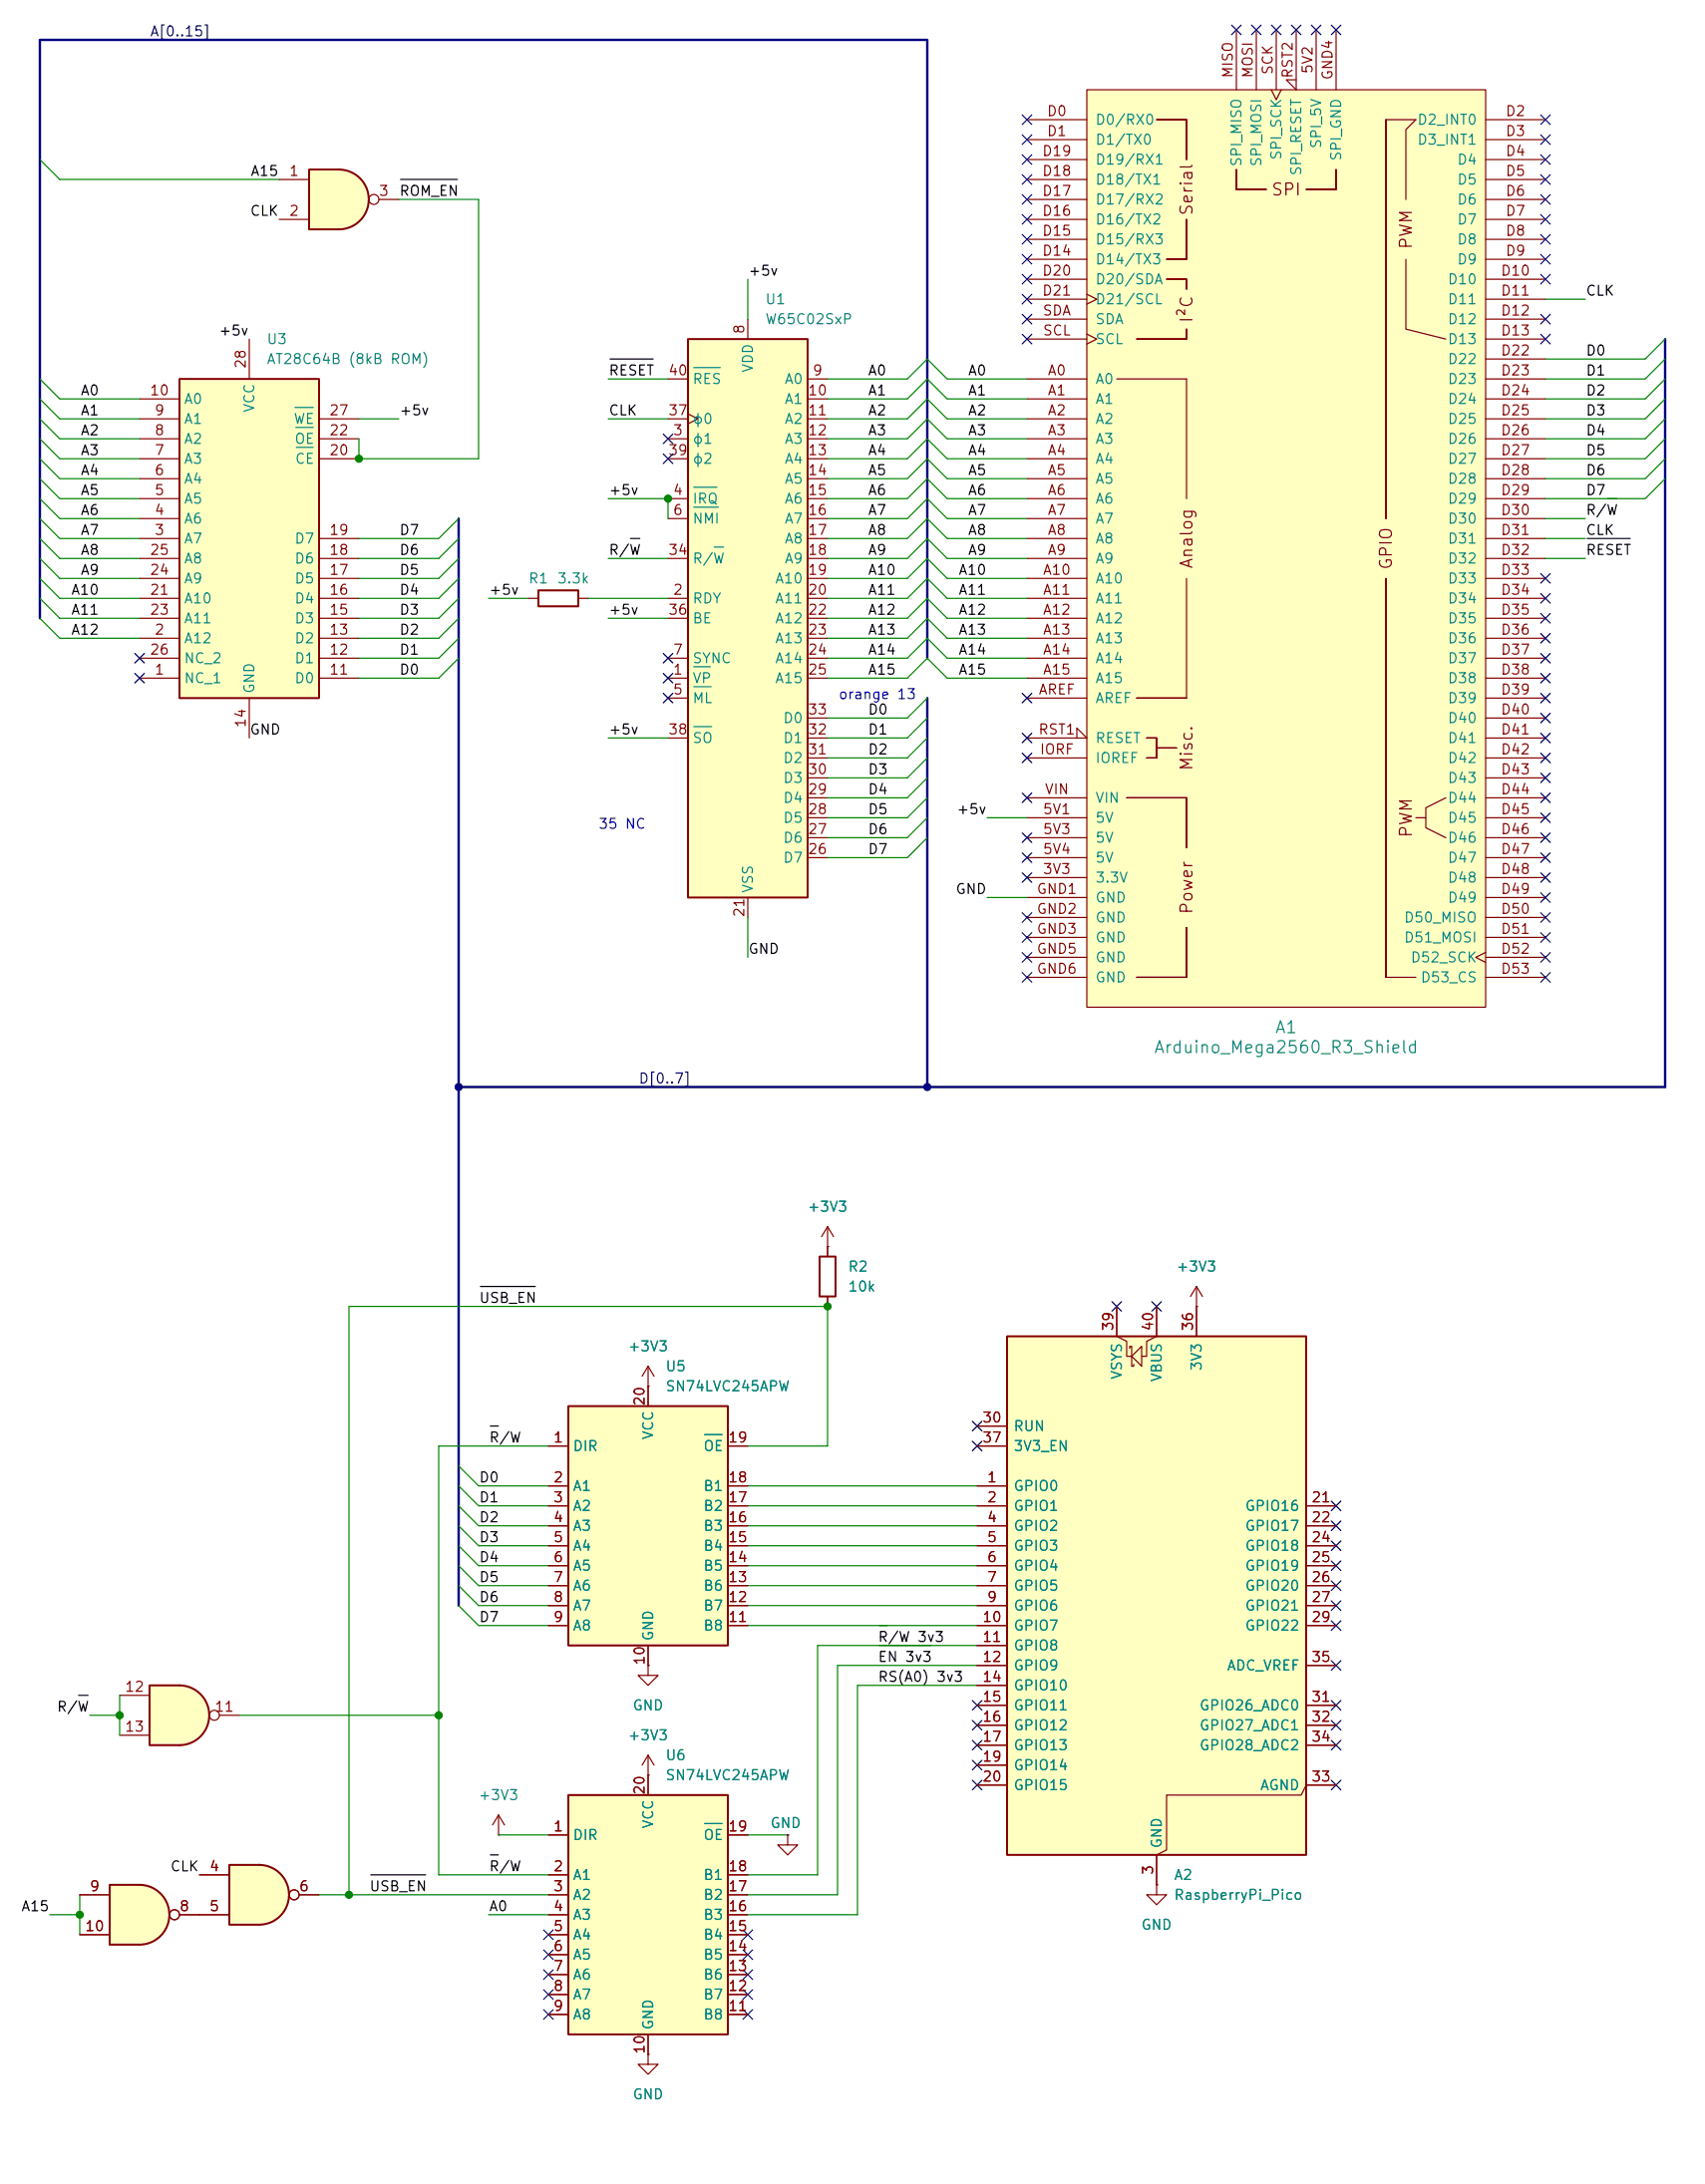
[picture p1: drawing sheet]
<svg xmlns="http://www.w3.org/2000/svg" width="217mm" height="278mm" viewBox="0 0 217 278" stroke-linecap="round" stroke-linejoin="round" font-family="sans-serif">
<path d="M87.6 43.2h15.3v71.1h-15.3z" fill="#ffffc2"/>
<path d="M87.6 43.2h15.3v71.1h-15.3zM68.6 75.2h5.1v2h-5.1z" fill="none" stroke="#840000" stroke-width=".25"/>
<g fill="none" stroke="#840000" stroke-width=".15">
<path d="M85.1 55.9h2.5M85.1 48.3h2.5M85.1 53.3h2.5M85.1 58.4h2.5M87.6 52.7l1.3 .6-1.3 .7M95.2 40.6v2.6M102.9 55.9h2.5M102.9 48.3h2.5M102.9 50.8h2.5M102.9 53.3h2.5M102.9 58.4h2.5M67.3 76.2h1.3"/>
<path d="M73.7 76.2h1.2M85.1 76.2h2.5M85.1 63.5h2.5M85.1 66h2.5M85.1 71.1h2.5M85.1 78.7h2.5M102.9 76.2h2.5M102.9 63.5h2.5M102.9 66h2.5M102.9 61h2.5M102.9 68.6h2.5M102.9 71.1h2.5"/>
<path d="M102.9 73.7h2.5M102.9 78.7h2.5M85.1 86.4h2.5M85.1 88.9h2.5M85.1 83.8h2.5M85.1 94h2.5M102.9 86.4h2.5M102.9 83.8h2.5M102.9 81.3h2.5M102.9 99.1h2.5M102.9 96.5h2.5M102.9 94h2.5"/>
<path d="M102.9 91.4h2.5M95.2 114.3v2.5M102.9 109.2h2.5M102.9 106.7h2.5M102.9 104.1h2.5M102.9 101.6h2.5M152.4 166.4h.1M152.4 163.8l-.8 1.3M152.4 163.8l.8 1.3M152.4 163.8v2.6"/>
</g>
<path d="M88.4 46.8h3.3M88.4 62.1h2.9M88.4 64.6h3.1M91 69.7h1.2M88.4 84.9h2.1M88.4 87.5h2.2M88.4 92.5h2.3" fill="none" stroke="#008484" stroke-width=".15"/>
<path d="M128.3 170.2h38.1v66h-38.1z" fill="#ffffc2"/>
<path d="M128.3 170.2h38.1v66h-38.1z" fill="none" stroke="#840000" stroke-width=".25"/>
<g fill="none" stroke="#840000" stroke-width=".15">
<path d="M142.2 166.4v3.8l1.3 .6v1.9h.6M143.9 171.7v-.2h.2v2.5h.3v-.3M145.4 171.5v2.5l-1.3-1.3zM147.3 166.4v3.8l-1.3 .6v1.9h-.6M152.4 166.4v3.8M124.5 189.2h3.8M124.5 191.8h3.8M124.5 194.3h3.8M124.5 196.9h3.8M124.5 199.4h3.8M124.5 181.6h3.8M124.5 184.2h3.8"/>
<path d="M166.4 191.8h3.8M166.4 194.3h3.8M166.4 196.9h3.8M166.4 199.4h3.8M124.5 201.9h3.8M124.5 204.5h3.8M124.5 207h3.8M124.5 209.6h3.8M124.5 212.1h3.8M124.5 214.6h3.8M124.5 217.2h3.8M124.5 219.7h3.8"/>
<path d="M166.4 201.9h3.8M166.4 204.5h3.8M166.4 207h3.8M166.4 212.1h3.8M166.4 217.2h3.8M166.4 219.7h3.8M124.5 222.3h3.8M124.5 224.8h3.8M124.5 227.3h3.8M166.4 222.3h3.8M170.2 227.3h-3.8l-.7 1.3h-17.1v7l-1.3 .6v3.8M147.3 240v1.3h1.3l-1.3 1.3-1.3-1.3h1.3"/>
<path d="M147.3 240h.1"/>
</g>
<path d="M17.8 240a3.8 3.8 0 0 1 3.8 3.8 3.8 3.8 0 0 1-3.8 3.9z" fill="#ffffc2" stroke="#ffffc2" stroke-width=".13"/>
<path d="M14 240h3.8v7.7h-3.8z" fill="#ffffc2"/>
<path d="M14 240h3.8a3.8 3.8 0 0 1 3.8 3.8 3.8 3.8 0 0 1-3.8 3.9h-3.8z" fill="none" stroke="#840000" stroke-width=".25"/>
<g fill="none" stroke="#840000" stroke-width=".15">
<path d="M10.2 241.3h3.8M10.2 246.4h3.8M22.9 243.8h2.5"/>
<circle cx="22.2" cy="243.8" r=".63"/>
</g>
<path d="M22.9 214.6a3.8 3.8 0 0 1 3.8 3.8 3.8 3.8 0 0 1-3.8 3.9z" fill="#ffffc2" stroke="#ffffc2" stroke-width=".13"/>
<path d="M19 214.6h3.9v7.7h-3.9z" fill="#ffffc2"/>
<path d="M19 214.6h3.9a3.8 3.8 0 0 1 3.8 3.8 3.8 3.8 0 0 1-3.8 3.9h-3.9z" fill="none" stroke="#840000" stroke-width=".25"/>
<g fill="none" stroke="#840000" stroke-width=".15">
<path d="M15.2 215.9h3.8M27.9 218.4h2.6M15.2 221h3.8"/>
<circle cx="27.3" cy="218.4" r=".63"/>
</g>
<path d="M72.4 228.6h20.3v30.5h-20.3z" fill="#ffffc2"/>
<path d="M72.4 228.6h20.3v30.5h-20.3z" fill="none" stroke="#840000" stroke-width=".25"/>
<g fill="none" stroke="#840000" stroke-width=".15">
<path d="M69.8 233.7h2.6M69.8 238.8h2.6M82.5 226.1v2.5M92.7 233.7h2.5M92.7 238.8h2.5M69.8 241.3h2.6M69.8 243.8h2.6M69.8 246.4h2.6M69.8 248.9h2.6M69.8 251.5h2.6M69.8 254h2.6M69.8 256.5h2.6"/>
<path d="M82.5 259.1v2.5M92.7 241.3h2.5M92.7 243.8h2.5M92.7 246.4h2.5M92.7 248.9h2.5M92.7 251.5h2.5M92.7 254h2.5M92.7 256.5h2.5M82.5 261.6v1.3h1.3l-1.3 1.3-1.2-1.3h1.2M82.5 261.6h.1"/>
</g>
<path d="M89.7 232.2h2.3" fill="none" stroke="#008484" stroke-width=".15"/>
<path d="M33 237.5a3.8 3.8 0 0 1 3.8 3.8 3.8 3.8 0 0 1-3.8 3.8z" fill="#ffffc2" stroke="#ffffc2" stroke-width=".13"/>
<path d="M29.2 237.5h3.8v7.6h-3.8z" fill="#ffffc2"/>
<path d="M104.4 160h2v5.1h-2zM29.2 237.5h3.8a3.8 3.8 0 0 1 3.8 3.8 3.8 3.8 0 0 1-3.8 3.8h-3.8z" fill="none" stroke="#840000" stroke-width=".25"/>
<g fill="none" stroke="#840000" stroke-width=".15">
<path d="M105.4 158.8h.1M105.4 156.2v3.8M105.4 156.2l-.8 1.3M105.4 156.2l.8 1.3M105.4 165.1v1.3M25.4 238.8h3.8M63.5 233.7h.1M63.5 231.1l-.8 1.3M63.5 231.1l.8 1.3M63.5 231.1v2.6M25.4 243.8h3.8M38.1 241.3h2.5"/>
<circle cx="37.5" cy="241.3" r=".63"/>
</g>
<path d="M72.4 179.1h20.3v30.5h-20.3z" fill="#ffffc2"/>
<path d="M72.4 179.1h20.3v30.5h-20.3z" fill="none" stroke="#840000" stroke-width=".25"/>
<g fill="none" stroke="#840000" stroke-width=".15">
<path d="M82.5 176.5h.1M82.5 174v5.1M82.5 174l-.7 1.3M82.5 174l.8 1.3M69.8 184.2h2.6M69.8 189.2h2.6M69.8 191.8h2.6M69.8 194.3h2.6M69.8 196.9h2.6M69.8 199.4h2.6M92.7 184.2h2.5M92.7 189.2h2.5"/>
<path d="M92.7 191.8h2.5M92.7 194.3h2.5M92.7 196.9h2.5M92.7 199.4h2.5M69.8 201.9h2.6M69.8 204.5h2.6M69.8 207h2.6M82.5 212.1v1.3h1.3l-1.3 1.2-1.2-1.2h1.2M82.5 212.1h.1M82.5 209.6v2.5M92.7 201.9h2.5M92.7 204.5h2.5"/>
<path d="M92.7 207h2.5M82.5 226.1h.1M82.5 223.5v2.6M82.5 223.5l-.7 1.3M82.5 223.5l.8 1.3M100.3 233.7v1.3h1.3l-1.3 1.2-1.2-1.2h1.2M100.3 233.7h.1"/>
</g>
<path d="M89.7 182.7h2.3" fill="none" stroke="#008484" stroke-width=".15"/>
<path d="M43.2 21.6a3.8 3.8 0 0 1 3.8 3.8 3.8 3.8 0 0 1-3.8 3.8z" fill="#ffffc2" stroke="#ffffc2" stroke-width=".13"/>
<path d="M39.4 21.6h3.8v7.6h-3.8z" fill="#ffffc2"/>
<path d="M39.4 21.6h3.8a3.8 3.8 0 0 1 3.8 3.8 3.8 3.8 0 0 1-3.8 3.8h-3.8z" fill="none" stroke="#840000" stroke-width=".25"/>
<g fill="none" stroke="#840000" stroke-width=".15">
<path d="M35.6 22.9h3.8M35.6 27.9h3.8M48.3 25.4h2.5"/>
<circle cx="47.6" cy="25.4" r=".63"/>
</g>
<path d="M22.9 48.3h17.7v40.6h-17.7z" fill="#ffffc2"/>
<path d="M22.9 48.3h17.7v40.6h-17.7z" fill="none" stroke="#840000" stroke-width=".25"/>
<g fill="none" stroke="#840000" stroke-width=".15">
<path d="M17.8 58.4h5.1M17.8 55.9h5.1M17.8 53.3h5.1M17.8 50.8h5.1M31.7 43.2v5.1M40.6 58.4h5.1M40.6 55.9h5.1M40.6 53.3h5.1M17.8 68.6h5.1M17.8 66h5.1M17.8 63.5h5.1M17.8 61h5.1"/>
<path d="M17.8 78.7h5.1M17.8 76.2h5.1M17.8 73.7h5.1M17.8 71.1h5.1M40.6 68.6h5.1M40.6 78.7h5.1M40.6 76.2h5.1M40.6 73.7h5.1M40.6 71.1h5.1M17.8 86.4h5.1M17.8 81.3h5.1M17.8 83.8h5.1"/>
<path d="M31.7 88.9v5.1M40.6 86.4h5.1M40.6 81.3h5.1M40.6 83.8h5.1"/>
</g>
<path d="M37.6 51.9h2.3M37.7 54.4h2.2M37.7 57h2.2" fill="none" stroke="#008484" stroke-width=".15"/>
<path d="M138.4 11.4h50.8v116.9h-50.8z" fill="#ffffc2"/>
<g fill="none" stroke="#840000" stroke-width=".15">
<path d="M130.8 15.2h7.6M130.8 17.8h7.6M138.4 11.4h50.8v116.9h-50.8zM147.3 15.2h3.8zM151.1 15.2v5.1zM157.5 3.8v7.6M160 3.8v7.6M161.9 11.4l.7 1.3 .6-1.3M162.6 3.8v7.6M165.1 3.8v7.6l-1.3-1.2h1.3M167.6 3.8v7.6M170.2 3.8v7.6"/>
<path d="M176.5 15.2h3.8l-1.2 1.3v8.9M176.5 15.2v50.8zM189.2 15.2h7.6M189.2 17.8h7.6M130.8 20.3h7.6M130.8 22.9h7.6M130.8 25.4h7.6M130.8 27.9h7.6M130.8 30.5h7.6M130.8 33h7.6M130.8 35.6h7.6M130.8 38.1h7.6"/>
<path d="M138.4 37.5l1.3 .6-1.3 .6M148.6 33h2.5zM148.6 35.6h2.5zM151.1 27.9v5.1zM151.1 35.6v1.2zM157.5 21.6v2.5zM157.5 24.1h3.8zM166.4 24.1h3.8zM170.2 21.6v2.5zM179.1 33v8.9l5 1.3M189.2 20.3h7.6M189.2 22.9h7.6"/>
<path d="M189.2 25.4h7.6M189.2 27.9h7.6M189.2 30.5h7.6M189.2 33h7.6M189.2 35.6h7.6M189.2 38.1h7.6M130.8 48.3h7.6M130.8 50.8h7.6M130.8 53.3h7.6M130.8 55.9h7.6M130.8 58.4h7.6M130.8 40.6h7.6"/>
<path d="M130.8 43.2h7.6M138.4 42.5l1.3 .7-1.3 .6M142.2 48.3h8.9v15.2M144.8 43.2h6.3zM151.1 41.9v1.3zM189.2 48.3h7.6M189.2 50.8h7.6M189.2 53.3h7.6M189.2 55.9h7.6M189.2 58.4h7.6M189.2 40.6h7.6M189.2 43.2h7.6"/>
<path d="M189.2 45.7h7.6M130.8 61h7.6M130.8 63.5h7.6M130.8 66h7.6M130.8 68.6h7.6M130.8 71.1h7.6M130.8 73.7h7.6M130.8 76.2h7.6M130.8 78.7h7.6M151.1 73.7v15.2M176.5 73.7v50.8zM189.2 61h7.6"/>
<path d="M189.2 63.5h7.6M189.2 66h7.6M189.2 68.6h7.6M189.2 71.1h7.6M189.2 73.7h7.6M189.2 76.2h7.6M189.2 78.7h7.6M130.8 94h7.6l-1.2-1.3v1.3M130.8 81.3h7.6M130.8 83.8h7.6M130.8 86.4h7.6M130.8 88.9h7.6"/>
<path d="M130.8 96.5h7.6M144.8 88.9h6.3zM146 94h1.3zM146 96.5h1.3zM147.3 94v2.5zM147.3 95.3h2.6zM189.2 81.3h7.6M189.2 83.8h7.6M189.2 86.4h7.6M189.2 88.9h7.6M189.2 91.4h7.6M189.2 94h7.6"/>
<path d="M189.2 96.5h7.6M189.2 99.1h7.6M130.8 104.1h7.6M130.8 111.8h7.6M130.8 106.7h7.6M130.8 109.2h7.6M130.8 101.6h7.6M130.8 114.3h7.6M130.8 116.8h7.6M130.8 119.4h7.6M143.5 101.6h7.6zM151.1 101.6v6.4z"/>
<path d="M151.1 118.1v6.4zM180.3 104.1h1.3M184.1 101.6l-2.5 1.3v2.5l2.5 1.3M189.2 104.1h7.6M189.2 111.8h7.6M189.2 106.7h7.6M189.2 109.2h7.6M189.2 101.6h7.6M189.2 114.3h7.6M189.2 116.8h7.6M189.2 119.4h7.6M130.8 124.5h7.6"/>
<path d="M130.8 121.9h7.6M144.8 124.5h6.3zM176.5 124.5h3.8M189.2 121.3l-1.2 .6 1.2 .7M189.2 124.5h7.6M189.2 121.9h7.6M105.4 158.8h.1M105.4 158.8v1.2M82.5 176.5h.1M82.5 176.5v2.6M105.4 165.1v1.3M142.2 166.4v3.8"/>
<path d="M147.3 166.4v3.8M152.4 166.4h.1M152.4 166.4v3.8M69.8 184.2h2.6M69.8 189.2h2.6M69.8 191.8h2.6M69.8 194.3h2.6M69.8 196.9h2.6M69.8 199.4h2.6M92.7 184.2h2.5M92.7 189.2h2.5M92.7 191.8h2.5"/>
<path d="M92.7 194.3h2.5M92.7 196.9h2.5M92.7 199.4h2.5M124.5 184.2h3.8M124.5 189.2h3.8M124.5 191.8h3.8M124.5 194.3h3.8M124.5 196.9h3.8M124.5 199.4h3.8M124.5 181.6h3.8M166.4 191.8h3.8M166.4 194.3h3.8"/>
<path d="M166.4 196.9h3.8M166.4 199.4h3.8M69.8 201.9h2.6M69.8 204.5h2.6M69.8 207h2.6M82.5 212.1h.1M82.5 209.6v2.5M92.7 201.9h2.5M92.7 204.5h2.5M92.7 207h2.5M124.5 201.9h3.8M124.5 204.5h3.8"/>
<path d="M124.5 207h3.8M124.5 209.6h3.8M124.5 212.1h3.8M124.5 214.6h3.8M124.5 217.2h3.8M124.5 219.7h3.8M166.4 201.9h3.8M166.4 204.5h3.8M166.4 207h3.8M166.4 212.1h3.8M166.4 217.2h3.8M166.4 219.7h3.8"/>
<path d="M25.4 238.8h3.8M69.8 238.8h2.6M69.8 233.7h2.6M82.5 226.1h.1M82.5 226.1v2.5M92.7 238.8h2.5M92.7 233.7h2.5M100.3 233.7h.1M124.5 222.3h3.8M124.5 224.8h3.8M124.5 227.3h3.8M147.3 236.2v3.8"/>
<path d="M166.4 222.3h3.8M166.4 227.3h3.8M10.2 241.3h3.8M10.2 246.4h3.8M22.9 243.8h6.3M38.1 241.3h2.5M69.8 243.8h2.6M69.8 241.3h2.6M69.8 246.4h2.6M69.8 248.9h2.6M69.8 251.5h2.6M69.8 254h2.6"/>
<path d="M69.8 256.5h2.6M82.5 259.1v2.5M92.7 243.8h2.5M92.7 241.3h2.5M92.7 246.4h2.5M92.7 248.9h2.5M92.7 251.5h2.5M92.7 254h2.5M92.7 256.5h2.5M147.3 240h.1M82.5 261.6h.1"/>
<circle cx="22.2" cy="243.8" r=".63"/>
<circle cx="37.5" cy="241.3" r=".63"/>
</g>
<path d="M51 22.9h7.3M77.7 45.7h5.5M80.3 68.6h1.2M202.2 68.6h5.4M204.8 63.5h1.2M61.2 163.8h7M62.5 181.6h1M10 215.9h1.2M112 209.5h6.6M112 207h1M47.2 238.8h7M62.5 236.2h1" fill="none" stroke="#000" stroke-width=".15"/>
<path d="M212.1 43.2v95.2h-153.7M5.1 78.7v-73.6h113v78.7M58.4 66v138.5M118.1 88.9v49.5" fill="none" stroke="#000084" stroke-width=".3"/>
<g fill="none" stroke="#008400" stroke-width=".15">
<path d="M5.1 20.3l2.5 2.6h28M50.8 25.4h10.2v33h-15.3v-2.5M95.2 35.6v5M196.8 38.1h5.1M5.1 50.8l2.5 2.5h10.2M5.1 48.3l2.5 2.5h10.2M5.1 58.4l2.5 2.6h10.2M5.1 53.3l2.5 2.6h10.2M5.1 55.9l2.5 2.5h10.2M45.7 53.3h5.1M77.5 53.3h7.6M77.5 48.3h7.6"/>
<path d="M105.4 53.3h10.2l2.5-2.5 2.5 2.5h10.2M105.4 48.3h10.2l2.5-2.6 2.5 2.6h10.2M105.4 50.8h10.2l2.5-2.5 2.5 2.5h10.2M105.4 55.9h10.2l2.5-2.6 2.5 2.6h10.2M105.4 58.4h10.2l2.5-2.5 2.5 2.5h10.2M212.1 50.8l-2.6 2.5h-12.7M212.1 45.7l-2.6 2.6h-12.7M212.1 48.3l-2.6 2.5h-12.7M212.1 58.4l-2.6 2.6h-12.7M212.1 53.3l-2.6 2.6h-12.7M212.1 55.9l-2.6 2.5h-12.7M212.1 43.2l-2.6 2.5h-12.7"/>
<path d="M5.1 68.6l2.5 2.5h10.2M5.1 76.2l2.5 2.5h10.2M5.1 73.7l2.5 2.5h10.2M5.1 66l2.5 2.6h10.2M5.1 61l2.5 2.5h10.2M5.1 63.5l2.5 2.5h10.2M5.1 71.1l2.5 2.6h10.2M5.1 78.7l2.5 2.6h10.2M58.4 68.6l-2.5 2.5h-10.2M58.4 76.2l-2.5 2.5h-10.2M58.4 73.7l-2.5 2.5h-10.2M58.4 66l-2.5 2.6h-10.2"/>
<path d="M58.4 71.1l-2.5 2.6h-10.2M58.4 78.7l-2.5 2.6h-10.2M62.2 76.2h5.1M74.9 76.2h10.2M77.5 71.1h7.6M77.5 78.7h7.6M77.5 63.5h7.6v2.5M105.4 71.1h10.2l2.5-2.5 2.5 2.5h10.2M105.4 78.7h10.2l2.5-2.5 2.5 2.5h10.2M105.4 76.2h10.2l2.5-2.5 2.5 2.5h10.2M105.4 68.6h10.2l2.5-2.6 2.5 2.6h10.2M105.4 63.5h10.2l2.5-2.5 2.5 2.5h10.2"/>
<path d="M105.4 61h10.2l2.5-2.6 2.5 2.6h10.2M105.4 66h10.2l2.5-2.5 2.5 2.5h10.2M105.4 73.7h10.2l2.5-2.6 2.5 2.6h10.2M196.8 71.1h5.1M196.8 68.6h5.1M196.8 66h5.1M212.1 61l-2.6 2.5h-12.7M58.4 83.8l-2.5 2.6h-10.2M58.4 81.3l-2.5 2.5h-10.2M77.5 94h7.6M105.4 81.3h10.2l2.5-2.6 2.5 2.6h10.2M105.4 86.4h10.2l2.5-2.6 2.5 2.6h10.2"/>
<path d="M105.4 83.8h10.2l2.5-2.5 2.5 2.5h10.2M118.1 96.5l-2.5 2.6h-10.2M118.1 91.4l-2.5 2.6h-10.2M118.1 88.9l-2.5 2.5h-10.2M118.1 94l-2.5 2.5h-10.2M118.1 99.1l-2.5 2.5h-10.2M95.2 116.8v5.1M118.1 101.6l-2.5 2.5h-10.2M118.1 104.1l-2.5 2.6h-10.2M118.1 106.7l-2.5 2.5h-10.2M125.7 104.1h5.1M125.7 114.3h5.1"/>
<path d="M58.4 196.9l2.6 2.5h8.8M58.4 186.7l2.6 2.5h8.8M58.4 194.3l2.6 2.6h8.8M58.4 189.2l2.6 2.6h8.8M58.4 191.8l2.6 2.5h8.8M58.4 199.4l2.6 2.5h8.8M69.8 184.2h-13.9v54.6h13.9M95.2 199.4h29.3M95.2 189.2h29.3M95.2 196.9h29.3M95.2 191.8h29.3M95.2 194.3h29.3"/>
<path d="M95.2 184.2h10.2v-17.8h-61v74.9M11.4 218.4h3.8M15.2 215.9v5.1M30.5 218.4h25.4M58.4 204.5l2.6 2.5h8.8M58.4 201.9l2.6 2.6h8.8M95.2 207h29.3M95.2 204.5h29.3M95.2 201.9h29.3M124.5 209.6h-20.4v29.2h-8.9M124.5 212.1h-17.8v29.2h-11.5M124.5 214.6h-15.3v29.2h-14"/>
<path d="M63.5 233.7h6.3M95.2 233.7h5.1M6.3 243.8h3.9M10.2 241.3v5.1M40.6 241.3h29.2M62.2 243.8h7.6"/>
</g>
<g fill="none" stroke="#000084" stroke-width=".15">
<path d="M130.2 14.6l1.2 1.2M130.2 17.2l1.2 1.2M130.2 19.7l1.2 1.2M131.4 14.6l-1.2 1.2M131.4 17.2l-1.2 1.2M131.4 19.7l-1.2 1.2M156.9 3.2l1.2 1.2M158.1 3.2l-1.2 1.2M159.4 3.2l1.2 1.2M160.6 3.2l-1.2 1.2M162 3.2l1.2 1.2M163.2 3.2l-1.2 1.2"/>
<path d="M164.5 3.2l1.2 1.2M165.7 3.2l-1.2 1.2M167 3.2l1.2 1.2M168.2 3.2l-1.2 1.2M169.6 3.2l1.2 1.2M170.8 3.2l-1.2 1.2M196.2 14.6l1.3 1.2M196.2 19.7l1.3 1.2M196.2 17.2l1.3 1.2M197.5 14.6l-1.3 1.2M197.5 19.7l-1.3 1.2M197.5 17.2l-1.3 1.2"/>
<path d="M130.2 29.9l1.2 1.2M130.2 35l1.2 1.2M130.2 22.3l1.2 1.2M130.2 24.8l1.2 1.2M130.2 37.5l1.2 1.2M130.2 32.4l1.2 1.2M130.2 27.3l1.2 1.2M131.4 29.9l-1.2 1.2M131.4 35l-1.2 1.2M131.4 32.4l-1.2 1.2M131.4 22.3l-1.2 1.2M131.4 24.8l-1.2 1.2"/>
<path d="M131.4 37.5l-1.2 1.2M131.4 27.3l-1.2 1.2M196.2 22.3l1.3 1.2M196.2 29.9l1.3 1.2M196.2 24.8l1.3 1.2M196.2 27.3l1.3 1.2M196.2 32.4l1.3 1.2M196.2 35l1.3 1.2M197.5 22.3l-1.3 1.2M197.5 29.9l-1.3 1.2M197.5 24.8l-1.3 1.2M197.5 27.3l-1.3 1.2"/>
<path d="M197.5 32.4l-1.3 1.2M197.5 35l-1.3 1.2M84.5 57.8l1.2 1.2M84.5 55.3l1.2 1.2M85.7 57.8l-1.2 1.2M85.7 55.3l-1.2 1.2M130.2 40l1.2 1.2M130.2 42.6l1.2 1.2M131.4 40l-1.2 1.2M131.4 42.6l-1.2 1.2M196.2 40l1.3 1.2M196.2 42.6l1.3 1.2"/>
<path d="M197.5 42.6l-1.3 1.2M197.5 40l-1.3 1.2M196.2 75.6l1.3 1.2M196.2 78.1l1.3 1.2M196.2 73.1l1.3 1.2M197.5 75.6l-1.3 1.2M197.5 78.1l-1.3 1.2M197.5 73.1l-1.3 1.2M17.2 85.8l1.2 1.2M17.2 83.2l1.2 1.2M18.4 85.8l-1.2 1.2M18.4 83.2l-1.2 1.2"/>
<path d="M84.5 88.3l1.2 1.2M84.5 83.2l1.2 1.2M84.5 85.8l1.2 1.2M85.7 88.3l-1.2 1.2M85.7 83.2l-1.2 1.2M85.7 85.8l-1.2 1.2M130.2 93.4l1.2 1.2M130.2 88.3l1.2 1.2M130.2 95.9l1.2 1.2M131.4 93.4l-1.2 1.2M131.4 88.3l-1.2 1.2M131.4 95.9l-1.2 1.2"/>
<path d="M196.2 80.7l1.3 1.2M196.2 98.5l1.3 1.2M196.2 93.4l1.3 1.2M196.2 88.3l1.3 1.2M196.2 95.9l1.3 1.2M196.2 90.8l1.3 1.2M196.2 85.8l1.3 1.2M196.2 83.2l1.3 1.2M197.5 80.7l-1.3 1.2M197.5 98.5l-1.3 1.2M197.5 93.4l-1.3 1.2M197.5 88.3l-1.3 1.2"/>
<path d="M197.5 95.9l-1.3 1.2M197.5 90.8l-1.3 1.2M197.5 85.8l-1.3 1.2M197.5 83.2l-1.3 1.2M130.2 101l1.2 1.2M130.2 108.6l1.2 1.2M130.2 118.8l1.2 1.2M130.2 116.2l1.2 1.2M130.2 106.1l1.2 1.2M130.2 111.2l1.2 1.2M131.4 101l-1.2 1.2M131.4 108.6l-1.2 1.2"/>
<path d="M131.4 118.8l-1.2 1.2M131.4 116.2l-1.2 1.2M131.4 106.1l-1.2 1.2M131.4 111.2l-1.2 1.2M196.2 111.2l1.3 1.2M196.2 108.6l1.3 1.2M196.2 106.1l1.3 1.2M196.2 103.5l1.3 1.2M196.2 101l1.3 1.2M196.2 113.7l1.3 1.2M196.2 118.8l1.3 1.2M196.2 116.2l1.3 1.2"/>
<path d="M197.5 111.2l-1.3 1.2M197.5 108.6l-1.3 1.2M197.5 106.1l-1.3 1.2M197.5 103.5l-1.3 1.2M197.5 101l-1.3 1.2M197.5 113.7l-1.3 1.2M197.5 118.8l-1.3 1.2M197.5 116.2l-1.3 1.2M130.2 121.3l1.2 1.2M130.2 123.9l1.2 1.2M131.4 121.3l-1.2 1.2M131.4 123.9l-1.2 1.2"/>
<path d="M196.2 121.3l1.3 1.2M196.2 123.9l1.3 1.2M197.5 121.3l-1.3 1.2M197.5 123.9l-1.3 1.2M141.6 165.8l1.2 1.2M142.8 165.8l-1.2 1.2M146.7 165.8l1.2 1.2M147.9 165.8l-1.2 1.2M123.9 183.5l1.2 1.3M123.9 181l1.2 1.2M125.1 183.5l-1.2 1.3M125.1 181l-1.2 1.2"/>
<path d="M169.6 191.2l1.2 1.2M169.6 198.8l1.2 1.2M169.6 193.7l1.2 1.2M169.6 196.2l1.2 1.3M170.8 191.2l-1.2 1.2M170.8 198.8l-1.2 1.2M170.8 193.7l-1.2 1.2M170.8 196.2l-1.2 1.3M123.9 216.6l1.2 1.2M123.9 219.1l1.2 1.2M125.1 216.6l-1.2 1.2M125.1 219.1l-1.2 1.2"/>
<path d="M169.6 216.6l1.2 1.2M169.6 219.1l1.2 1.2M169.6 203.9l1.2 1.2M169.6 211.5l1.2 1.2M169.6 201.3l1.2 1.2M169.6 206.4l1.2 1.2M170.8 216.6l-1.2 1.2M170.8 219.1l-1.2 1.2M170.8 203.9l-1.2 1.2M170.8 211.5l-1.2 1.2M170.8 201.3l-1.2 1.2M170.8 206.4l-1.2 1.2"/>
<path d="M123.9 221.6l1.2 1.3M123.9 224.2l1.2 1.2M123.9 226.7l1.2 1.2M125.1 221.6l-1.2 1.3M125.1 226.7l-1.2 1.2M125.1 224.2l-1.2 1.2M169.6 221.6l1.2 1.3M169.6 226.7l1.2 1.2M170.8 221.6l-1.2 1.3M170.8 226.7l-1.2 1.2M69.2 248.3l1.3 1.2M69.2 255.9l1.3 1.2"/>
<path d="M69.2 253.4l1.3 1.2M69.2 245.8l1.3 1.2M69.2 250.9l1.3 1.2M70.5 248.3l-1.3 1.2M70.5 255.9l-1.3 1.2M70.5 253.4l-1.3 1.2M70.5 245.8l-1.3 1.2M70.5 250.9l-1.3 1.2M94.6 253.4l1.3 1.2M94.6 250.9l1.3 1.2M94.6 255.9l1.3 1.2M94.6 248.3l1.3 1.2"/>
<path d="M94.6 245.8l1.3 1.2M95.9 245.8l-1.3 1.2M95.9 250.9l-1.3 1.2M95.9 253.4l-1.3 1.2M95.9 255.9l-1.3 1.2M95.9 248.3l-1.3 1.2"/>
</g>
<path d="M89.7 182.7h2.3M89.7 232.2h2.3" fill="none" stroke="#008484" stroke-width=".15"/>
<g fill="#008400" stroke="#008400" stroke-width=".13">
<circle cx="85.1" cy="63.5" r=".46"/>
<circle cx="45.7" cy="58.4" r=".46"/>
<circle cx="105.4" cy="166.4" r=".46"/>
<circle cx="44.4" cy="241.3" r=".46"/>
<circle cx="55.9" cy="218.4" r=".46"/>
<circle cx="15.2" cy="218.4" r=".46"/>
<circle cx="10.2" cy="243.8" r=".46"/>
</g>
<g fill="#000084" stroke="#000084" stroke-width=".13">
<circle cx="58.4" cy="138.4" r=".46"/>
<circle cx="118.1" cy="138.4" r=".46"/>
</g>
<g font-size="1.5" fill="#840000">
<text x="152.3" y="27.6" transform="rotate(-90 152.3 27.6)">Serial</text>
<text x="161.8" y="25.3">SPI</text>
<text x="180.2" y="31.9" transform="rotate(-90 180.2 31.9)">PWM</text>
<text x="152.3" y="41.2" transform="rotate(-90 152.3 41.2)">I²C</text>
<text x="152.3" y="72.5" transform="rotate(-90 152.3 72.5)">Analog</text>
<text x="177.7" y="72.7" transform="rotate(-90 177.7 72.7)">GPIO</text>
<text x="152.3" y="98.3" transform="rotate(-90 152.3 98.3)">Misc.</text>
<text x="180.2" y="106.8" transform="rotate(-90 180.2 106.8)">PWM</text>
<text x="152.3" y="116.6" transform="rotate(-90 152.3 116.6)">Power</text>
</g>
<g font-size="1.5" fill="#008484">
<text x="162.3" y="132">A1</text>
<text x="146.9" y="134.5">Arduino_Mega2560_R3_Shield</text>
</g>
<g font-size="1.3" fill="#000084">
<text x="19" y="5">A[0..15]</text>
<text x="81.3" y="138.3">D[0..7]</text>
</g>
<g font-size="1.3" fill="#840000">
<text x="157.3" y="10" transform="rotate(-90 157.3 10)">MISO</text>
<text x="159.9" y="10" transform="rotate(-90 159.9 10)">MOSI</text>
<text x="162.4" y="9.6" transform="rotate(-90 162.4 9.6)">SCK</text>
<text x="165" y="10.1" transform="rotate(-90 165 10.1)">RST2</text>
<text x="167.5" y="9.5" transform="rotate(-90 167.5 9.5)">5V2</text>
<text x="170" y="10.3" transform="rotate(-90 170 10.3)">GND4</text>
<text x="133.3" y="15.1">D0</text>
<text x="133.3" y="17.6">D1</text>
<text x="191.7" y="15.1">D2</text>
<text x="191.7" y="17.6">D3</text>
<text x="36.7" y="22.7">1</text>
<text x="132.6" y="22.7">D18</text>
<text x="132.6" y="20.2">D19</text>
<text x="191.7" y="20.2">D4</text>
<text x="191.7" y="22.7">D5</text>
<text x="36.7" y="27.8">2</text>
<text x="48.2" y="25.3">3</text>
<text x="132.6" y="27.8">D16</text>
<text x="132.6" y="25.3">D17</text>
<text x="191.7" y="25.3">D6</text>
<text x="191.7" y="27.8">D7</text>
<text x="132.6" y="32.9">D14</text>
<text x="132.6" y="30.3">D15</text>
<text x="132.6" y="35.4">D20</text>
<text x="191.1" y="35.4">D10</text>
<text x="191.7" y="30.3">D8</text>
<text x="191.7" y="32.9">D9</text>
<text x="132.6" y="38">D21</text>
<text x="132.7" y="40.5">SDA</text>
<text x="191.1" y="38">D11</text>
<text x="191.1" y="40.5">D12</text>
<text x="31.6" y="47.1" transform="rotate(-90 31.6 47.1)">28</text>
<text x="95.1" y="42.6" transform="rotate(-90 95.1 42.6)">8</text>
<text x="132.7" y="43">SCL</text>
<text x="191.1" y="43">D13</text>
<text x="191.1" y="45.6">D22</text>
<text x="19" y="50.7">10</text>
<text x="19.6" y="53.2">9</text>
<text x="41.8" y="53.2">27</text>
<text x="85" y="53.2">37</text>
<text x="85" y="48.1">40</text>
<text x="102.8" y="50.7">10</text>
<text x="102.8" y="53.2">11</text>
<text x="103.4" y="48.1">9</text>
<text x="133.3" y="48.1">A0</text>
<text x="133.3" y="50.7">A1</text>
<text x="133.3" y="53.2">A2</text>
<text x="191.1" y="48.1">D23</text>
<text x="191.1" y="50.7">D24</text>
<text x="191.1" y="53.2">D25</text>
<text x="19.6" y="58.3">7</text>
<text x="19.6" y="55.7">8</text>
<text x="41.8" y="58.3">20</text>
<text x="41.8" y="55.7">22</text>
<text x="85" y="58.3">39</text>
<text x="85.6" y="55.7">3</text>
<text x="102.8" y="55.7">12</text>
<text x="102.8" y="58.3">13</text>
<text x="133.3" y="55.7">A3</text>
<text x="133.3" y="58.3">A4</text>
<text x="191.1" y="55.7">D26</text>
<text x="191.1" y="58.3">D27</text>
<text x="19.6" y="65.9">4</text>
<text x="19.6" y="63.4">5</text>
<text x="19.6" y="60.8">6</text>
<text x="85.6" y="63.4">4</text>
<text x="85.6" y="65.9">6</text>
<text x="102.8" y="60.8">14</text>
<text x="102.8" y="63.4">15</text>
<text x="102.8" y="65.9">16</text>
<text x="133.3" y="60.8">A5</text>
<text x="133.3" y="63.4">A6</text>
<text x="133.3" y="65.9">A7</text>
<text x="191.1" y="60.8">D28</text>
<text x="191.1" y="63.4">D29</text>
<text x="191.1" y="65.9">D30</text>
<text x="19" y="71">25</text>
<text x="19.6" y="68.4">3</text>
<text x="41.8" y="71">18</text>
<text x="41.8" y="68.4">19</text>
<text x="85" y="71">34</text>
<text x="102.8" y="68.4">17</text>
<text x="102.8" y="71">18</text>
<text x="133.3" y="68.4">A8</text>
<text x="133.3" y="71">A9</text>
<text x="191.1" y="68.4">D31</text>
<text x="191.1" y="71">D32</text>
<text x="19" y="76.1">21</text>
<text x="19" y="73.5">24</text>
<text x="41.8" y="76.1">16</text>
<text x="41.8" y="73.5">17</text>
<text x="85.6" y="76.1">2</text>
<text x="102.8" y="73.5">19</text>
<text x="102.8" y="76.1">20</text>
<text x="132.7" y="73.5">A10</text>
<text x="132.7" y="76.1">A11</text>
<text x="191.1" y="73.5">D33</text>
<text x="191.1" y="76.1">D34</text>
<text x="19" y="78.6">23</text>
<text x="19" y="83.7">26</text>
<text x="19.6" y="81.1">2</text>
<text x="41.8" y="83.7">12</text>
<text x="41.8" y="81.1">13</text>
<text x="41.8" y="78.6">15</text>
<text x="85" y="78.6">36</text>
<text x="85.6" y="83.7">7</text>
<text x="102.8" y="78.6">22</text>
<text x="102.8" y="81.1">23</text>
<text x="102.8" y="83.7">24</text>
<text x="132.7" y="78.6">A12</text>
<text x="132.7" y="81.1">A13</text>
<text x="132.7" y="83.7">A14</text>
<text x="191.1" y="78.6">D35</text>
<text x="191.1" y="81.1">D36</text>
<text x="191.1" y="83.7">D37</text>
<text x="19.6" y="86.2">1</text>
<text x="41.8" y="86.2">11</text>
<text x="85.6" y="86.2">1</text>
<text x="85.6" y="88.8">5</text>
<text x="102.8" y="86.2">25</text>
<text x="132.2" y="88.8">AREF</text>
<text x="132.7" y="86.2">A15</text>
<text x="191.1" y="86.2">D38</text>
<text x="191.1" y="88.8">D39</text>
<text x="31.6" y="92.8" transform="rotate(-90 31.6 92.8)">14</text>
<text x="85" y="93.8">38</text>
<text x="102.8" y="93.8">32</text>
<text x="102.8" y="91.3">33</text>
<text x="132.2" y="93.8">RST1</text>
<text x="191.1" y="91.3">D40</text>
<text x="191.1" y="93.8">D41</text>
<text x="102.8" y="101.5">29</text>
<text x="102.8" y="98.9">30</text>
<text x="102.8" y="96.4">31</text>
<text x="132.3" y="96.4">IORF</text>
<text x="133" y="101.5">VIN</text>
<text x="191.1" y="96.4">D42</text>
<text x="191.1" y="98.9">D43</text>
<text x="191.1" y="101.5">D44</text>
<text x="102.8" y="106.5">27</text>
<text x="102.8" y="104">28</text>
<text x="132.7" y="104">5V1</text>
<text x="132.7" y="106.5">5V3</text>
<text x="191.1" y="104">D45</text>
<text x="191.1" y="106.5">D46</text>
<text x="102.8" y="109.1">26</text>
<text x="132.7" y="111.6">3V3</text>
<text x="132.7" y="109.1">5V4</text>
<text x="191.1" y="109.1">D47</text>
<text x="191.1" y="111.6">D48</text>
<text x="95.1" y="116.9" transform="rotate(-90 95.1 116.9)">21</text>
<text x="132" y="114.2">GND1</text>
<text x="132" y="116.7">GND2</text>
<text x="132" y="119.2">GND3</text>
<text x="191.1" y="114.2">D49</text>
<text x="191.1" y="116.7">D50</text>
<text x="191.1" y="119.2">D51</text>
<text x="132" y="121.8">GND5</text>
<text x="132" y="124.3">GND6</text>
<text x="191.1" y="121.8">D52</text>
<text x="191.1" y="124.3">D53</text>
<text x="142.1" y="169.6" transform="rotate(-90 142.1 169.6)">39</text>
<text x="147.2" y="169.6" transform="rotate(-90 147.2 169.6)">40</text>
<text x="152.3" y="169.6" transform="rotate(-90 152.3 169.6)">36</text>
<text x="82.4" y="179.1" transform="rotate(-90 82.4 179.1)">20</text>
<text x="70.4" y="184">1</text>
<text x="92.6" y="184">19</text>
<text x="125" y="181.5">30</text>
<text x="125" y="184">37</text>
<text x="70.4" y="189.1">2</text>
<text x="70.4" y="191.6">3</text>
<text x="92.6" y="191.6">17</text>
<text x="92.6" y="189.1">18</text>
<text x="125.6" y="189.1">1</text>
<text x="125.6" y="191.6">2</text>
<text x="166.9" y="191.6">21</text>
<text x="70.4" y="194.2">4</text>
<text x="70.4" y="196.7">5</text>
<text x="92.6" y="196.7">15</text>
<text x="92.6" y="194.2">16</text>
<text x="125.6" y="194.2">4</text>
<text x="125.6" y="196.7">5</text>
<text x="166.9" y="194.2">22</text>
<text x="166.9" y="196.7">24</text>
<text x="70.4" y="199.3">6</text>
<text x="70.4" y="201.8">7</text>
<text x="92.6" y="201.8">13</text>
<text x="92.6" y="199.3">14</text>
<text x="125.6" y="199.3">6</text>
<text x="125.6" y="201.8">7</text>
<text x="166.9" y="199.3">25</text>
<text x="166.9" y="201.8">26</text>
<text x="70.4" y="204.3">8</text>
<text x="70.4" y="206.9">9</text>
<text x="92.6" y="206.9">11</text>
<text x="92.6" y="204.3">12</text>
<text x="125" y="206.9">10</text>
<text x="125" y="209.4">11</text>
<text x="125.6" y="204.3">9</text>
<text x="166.9" y="204.3">27</text>
<text x="166.9" y="206.9">29</text>
<text x="15.8" y="215.8">12</text>
<text x="82.4" y="212.2" transform="rotate(-90 82.4 212.2)">10</text>
<text x="125" y="212">12</text>
<text x="125" y="214.5">14</text>
<text x="166.9" y="212">35</text>
<text x="15.8" y="220.8">13</text>
<text x="27.2" y="218.3">11</text>
<text x="125" y="217">15</text>
<text x="125" y="219.6">16</text>
<text x="166.9" y="217">31</text>
<text x="166.9" y="219.6">32</text>
<text x="125" y="222.1">17</text>
<text x="125" y="224.7">19</text>
<text x="125" y="227.2">20</text>
<text x="166.9" y="227.2">33</text>
<text x="166.9" y="222.1">34</text>
<text x="70.4" y="233.5">1</text>
<text x="82.4" y="228.7" transform="rotate(-90 82.4 228.7)">20</text>
<text x="92.6" y="233.5">19</text>
<text x="26.6" y="238.6">4</text>
<text x="70.4" y="238.6">2</text>
<text x="92.6" y="238.6">18</text>
<text x="147.2" y="238.9" transform="rotate(-90 147.2 238.9)">3</text>
<text x="11.3" y="241.2">9</text>
<text x="22.8" y="243.7">8</text>
<text x="26.6" y="243.7">5</text>
<text x="38" y="241.2">6</text>
<text x="70.4" y="241.2">3</text>
<text x="70.4" y="243.7">4</text>
<text x="92.6" y="243.7">16</text>
<text x="92.6" y="241.2">17</text>
<text x="10.7" y="246.2">10</text>
<text x="70.4" y="246.2">5</text>
<text x="70.4" y="248.8">6</text>
<text x="70.4" y="251.3">7</text>
<text x="92.6" y="251.3">13</text>
<text x="92.6" y="248.8">14</text>
<text x="92.6" y="246.2">15</text>
<text x="70.4" y="253.9">8</text>
<text x="70.4" y="256.4">9</text>
<text x="92.6" y="256.4">11</text>
<text x="92.6" y="253.9">12</text>
<text x="82.4" y="261.7" transform="rotate(-90 82.4 261.7)">10</text>
</g>
<g font-size="1.3" fill="#008484">
<text x="139.4" y="16.2">D0/RX0</text>
<text x="180.4" y="16.2">D2_INT0</text>
<text x="139.4" y="18.7">D1/TX0</text>
<text x="139.4" y="23.8">D18/TX1</text>
<text x="139.4" y="21.3">D19/RX1</text>
<text x="158.4" y="21.3" transform="rotate(-90 158.4 21.3)">SPI_MISO</text>
<text x="161" y="21.3" transform="rotate(-90 161 21.3)">SPI_MOSI</text>
<text x="163.5" y="20.5" transform="rotate(-90 163.5 20.5)">SPI_SCK</text>
<text x="166.1" y="22.5" transform="rotate(-90 166.1 22.5)">SPI_RESET</text>
<text x="168.6" y="19" transform="rotate(-90 168.6 19)">SPI_5V</text>
<text x="171.1" y="20.6" transform="rotate(-90 171.1 20.6)">SPI_GND</text>
<text x="180.4" y="18.7">D3_INT1</text>
<text x="185.5" y="21.3">D4</text>
<text x="185.5" y="23.8">D5</text>
<text x="139.4" y="28.9">D16/TX2</text>
<text x="139.4" y="26.4">D17/RX2</text>
<text x="185.5" y="26.4">D6</text>
<text x="185.5" y="28.9">D7</text>
<text x="139.4" y="34">D14/TX3</text>
<text x="139.4" y="31.4">D15/RX3</text>
<text x="185.5" y="31.4">D8</text>
<text x="185.5" y="34">D9</text>
<text x="97.4" y="39.1">U1</text>
<text x="97.4" y="41.6">W65C02SxP</text>
<text x="139.4" y="36.5">D20/SDA</text>
<text x="139.4" y="39.1">D21/SCL</text>
<text x="139.4" y="41.6">SDA</text>
<text x="184.3" y="36.5">D10</text>
<text x="184.3" y="39.1">D11</text>
<text x="184.3" y="41.6">D12</text>
<text x="33.9" y="44.1">U3</text>
<text x="33.9" y="46.7">AT28C64B (8kB ROM)</text>
<text x="96.2" y="47.5" transform="rotate(-90 96.2 47.5)">VDD</text>
<text x="139.4" y="44.1">SCL</text>
<text x="184.3" y="44.1">D13</text>
<text x="184.3" y="46.7">D22</text>
<text x="23.3" y="51.8">A0</text>
<text x="32.7" y="52.6" transform="rotate(-90 32.7 52.6)">VCC</text>
<text x="88.1" y="49.2">RES</text>
<text x="99.8" y="49.2">A0</text>
<text x="99.8" y="51.8">A1</text>
<text x="139.4" y="49.2">A0</text>
<text x="139.4" y="51.8">A1</text>
<text x="184.3" y="49.2">D23</text>
<text x="184.3" y="51.8">D24</text>
<text x="23.3" y="59.4">A3</text>
<text x="23.3" y="56.8">A2</text>
<text x="23.3" y="54.3">A1</text>
<text x="37.3" y="54.3">WE</text>
<text x="37.4" y="56.8">OE</text>
<text x="37.5" y="59.4">CE</text>
<text x="88.1" y="56.8">ϕ1</text>
<text x="88.1" y="54.3">ϕ0</text>
<text x="88.1" y="59.4">ϕ2</text>
<text x="99.8" y="54.3">A2</text>
<text x="99.8" y="56.8">A3</text>
<text x="99.8" y="59.4">A4</text>
<text x="139.4" y="54.3">A2</text>
<text x="139.4" y="56.8">A3</text>
<text x="139.4" y="59.4">A4</text>
<text x="184.3" y="54.3">D25</text>
<text x="184.3" y="56.8">D26</text>
<text x="184.3" y="59.4">D27</text>
<text x="23.3" y="64.5">A5</text>
<text x="23.3" y="61.9">A4</text>
<text x="88.1" y="64.5">IRQ</text>
<text x="99.8" y="61.9">A5</text>
<text x="99.8" y="64.5">A6</text>
<text x="139.4" y="61.9">A5</text>
<text x="139.4" y="64.5">A6</text>
<text x="184.3" y="61.9">D28</text>
<text x="184.3" y="64.5">D29</text>
<text x="23.3" y="69.5">A7</text>
<text x="23.3" y="67">A6</text>
<text x="37.4" y="69.5">D7</text>
<text x="88.1" y="67">NMI</text>
<text x="99.8" y="67">A7</text>
<text x="99.8" y="69.5">A8</text>
<text x="139.4" y="67">A7</text>
<text x="139.4" y="69.5">A8</text>
<text x="184.3" y="67">D30</text>
<text x="184.3" y="69.5">D31</text>
<text x="23.3" y="77.2">A10</text>
<text x="23.3" y="74.6">A9</text>
<text x="23.3" y="72.1">A8</text>
<text x="37.4" y="77.2">D4</text>
<text x="37.4" y="74.6">D5</text>
<text x="37.4" y="72.1">D6</text>
<text x="67.2" y="74.6">R1</text>
<text x="70.9" y="74.6">3.3k</text>
<text x="88.1" y="77.2">RDY</text>
<text x="88.1" y="72.1">R/W</text>
<text x="98.6" y="74.6">A10</text>
<text x="98.6" y="77.2">A11</text>
<text x="99.8" y="72.1">A9</text>
<text x="139.4" y="72.1">A9</text>
<text x="139.4" y="74.6">A10</text>
<text x="139.4" y="77.2">A11</text>
<text x="184.3" y="72.1">D32</text>
<text x="184.3" y="74.6">D33</text>
<text x="184.3" y="77.2">D34</text>
<text x="23.3" y="82.2">A12</text>
<text x="23.3" y="79.7">A11</text>
<text x="37.4" y="82.2">D2</text>
<text x="37.4" y="79.7">D3</text>
<text x="88.1" y="79.7">BE</text>
<text x="98.6" y="79.7">A12</text>
<text x="98.6" y="82.2">A13</text>
<text x="139.4" y="79.7">A12</text>
<text x="139.4" y="82.2">A13</text>
<text x="184.3" y="79.7">D35</text>
<text x="184.3" y="82.2">D36</text>
<text x="23.3" y="87.3">NC_1</text>
<text x="23.3" y="84.8">NC_2</text>
<text x="32.7" y="88.4" transform="rotate(-90 32.7 88.4)">GND</text>
<text x="37.4" y="87.3">D0</text>
<text x="37.4" y="84.8">D1</text>
<text x="88.1" y="87.3">VP</text>
<text x="88.1" y="89.9">ML</text>
<text x="88.1" y="84.8">SYNC</text>
<text x="98.6" y="84.8">A14</text>
<text x="98.6" y="87.3">A15</text>
<text x="139.4" y="84.8">A14</text>
<text x="139.4" y="87.3">A15</text>
<text x="139.4" y="89.9">AREF</text>
<text x="184.3" y="84.8">D37</text>
<text x="184.3" y="87.3">D38</text>
<text x="184.3" y="89.9">D39</text>
<text x="88.1" y="94.9">SO</text>
<text x="99.7" y="94.9">D1</text>
<text x="99.7" y="92.4">D0</text>
<text x="139.4" y="94.9">RESET</text>
<text x="184.3" y="92.4">D40</text>
<text x="184.3" y="94.9">D41</text>
<text x="99.7" y="100">D3</text>
<text x="99.7" y="97.5">D2</text>
<text x="139.4" y="97.5">IOREF</text>
<text x="184.3" y="97.5">D42</text>
<text x="184.3" y="100">D43</text>
<text x="99.7" y="107.6">D6</text>
<text x="99.7" y="105.1">D5</text>
<text x="99.7" y="102.6">D4</text>
<text x="139.4" y="105.1">5V</text>
<text x="139.4" y="107.6">5V</text>
<text x="139.4" y="102.6">VIN</text>
<text x="184.3" y="102.6">D44</text>
<text x="184.3" y="105.1">D45</text>
<text x="184.3" y="107.6">D46</text>
<text x="96.2" y="113.8" transform="rotate(-90 96.2 113.8)">VSS</text>
<text x="99.7" y="110.2">D7</text>
<text x="139.4" y="112.7">3.3V</text>
<text x="139.4" y="110.2">5V</text>
<text x="184.3" y="110.2">D47</text>
<text x="184.3" y="112.7">D48</text>
<text x="139.4" y="115.3">GND</text>
<text x="139.4" y="117.8">GND</text>
<text x="178.7" y="117.8">D50_MISO</text>
<text x="184.3" y="115.3">D49</text>
<text x="139.4" y="120.3">GND</text>
<text x="139.4" y="122.9">GND</text>
<text x="139.4" y="125.4">GND</text>
<text x="178.7" y="120.3">D51_MOSI</text>
<text x="179.6" y="122.9">D52_SCK</text>
<text x="180.9" y="125.4">D53_CS</text>
<text x="102.7" y="154.6">+3V3</text>
<text x="107.9" y="162.3">R2</text>
<text x="107.9" y="164.8">10k</text>
<text x="149.7" y="162.3">+3V3</text>
<text x="79.9" y="172.4">+3V3</text>
<text x="84.7" y="175">U5</text>
<text x="84.7" y="177.5">SN74LVC245APW</text>
<text x="143.2" y="175.8" transform="rotate(-90 143.2 175.8)">VSYS</text>
<text x="148.3" y="176.1" transform="rotate(-90 148.3 176.1)">VBUS</text>
<text x="153.4" y="174.7" transform="rotate(-90 153.4 174.7)">3V3</text>
<text x="72.9" y="185.1">DIR</text>
<text x="83.5" y="183.4" transform="rotate(-90 83.5 183.4)">VCC</text>
<text x="89.5" y="185.1">OE</text>
<text x="129" y="182.6">RUN</text>
<text x="129" y="185.1">3V3_EN</text>
<text x="72.9" y="190.2">A1</text>
<text x="89.5" y="190.2">B1</text>
<text x="129" y="190.2">GPIO0</text>
<text x="72.9" y="192.7">A2</text>
<text x="72.9" y="195.3">A3</text>
<text x="72.9" y="197.8">A4</text>
<text x="89.5" y="197.8">B4</text>
<text x="89.5" y="195.3">B3</text>
<text x="89.5" y="192.7">B2</text>
<text x="129" y="192.7">GPIO1</text>
<text x="129" y="195.3">GPIO2</text>
<text x="129" y="197.8">GPIO3</text>
<text x="158.5" y="192.7">GPIO16</text>
<text x="158.5" y="195.3">GPIO17</text>
<text x="158.5" y="197.8">GPIO18</text>
<text x="72.9" y="200.4">A5</text>
<text x="72.9" y="202.9">A6</text>
<text x="89.5" y="202.9">B6</text>
<text x="89.5" y="200.4">B5</text>
<text x="129" y="200.4">GPIO4</text>
<text x="129" y="202.9">GPIO5</text>
<text x="158.5" y="200.4">GPIO19</text>
<text x="158.5" y="202.9">GPIO20</text>
<text x="72.9" y="205.4">A7</text>
<text x="72.9" y="208">A8</text>
<text x="83.5" y="209.1" transform="rotate(-90 83.5 209.1)">GND</text>
<text x="89.5" y="208">B8</text>
<text x="89.5" y="205.4">B7</text>
<text x="129" y="205.4">GPIO6</text>
<text x="129" y="208">GPIO7</text>
<text x="158.5" y="205.4">GPIO21</text>
<text x="158.5" y="208">GPIO22</text>
<text x="129" y="210.5">GPIO8</text>
<text x="129" y="213.1">GPIO9</text>
<text x="129" y="215.6">GPIO10</text>
<text x="156.2" y="213.1">ADC_VREF</text>
<text x="79.9" y="221.9">+3V3</text>
<text x="80.5" y="218.1">GND</text>
<text x="129" y="218.1">GPIO11</text>
<text x="129" y="220.7">GPIO12</text>
<text x="152.7" y="218.1">GPIO26_ADC0</text>
<text x="152.7" y="220.7">GPIO27_ADC1</text>
<text x="84.7" y="224.5">U6</text>
<text x="84.7" y="227">SN74LVC245APW</text>
<text x="129" y="223.2">GPIO13</text>
<text x="129" y="225.8">GPIO14</text>
<text x="152.7" y="223.2">GPIO28_ADC2</text>
<text x="60.8" y="229.6">+3V3</text>
<text x="83.5" y="233" transform="rotate(-90 83.5 233)">VCC</text>
<text x="98" y="233.1">GND</text>
<text x="129" y="228.3">GPIO15</text>
<text x="160.4" y="228.3">AGND</text>
<text x="72.9" y="234.6">DIR</text>
<text x="72.9" y="239.7">A1</text>
<text x="89.5" y="239.7">B1</text>
<text x="89.5" y="234.6">OE</text>
<text x="148.3" y="235.5" transform="rotate(-90 148.3 235.5)">GND</text>
<text x="149.4" y="239.7">A2</text>
<text x="72.9" y="242.3">A2</text>
<text x="72.9" y="244.8">A3</text>
<text x="89.5" y="244.8">B3</text>
<text x="89.5" y="242.3">B2</text>
<text x="149.4" y="242.3">RaspberryPi_Pico</text>
<text x="72.9" y="247.3">A4</text>
<text x="72.9" y="249.9">A5</text>
<text x="89.5" y="249.9">B5</text>
<text x="89.5" y="247.3">B4</text>
<text x="145.3" y="246.1">GND</text>
<text x="72.9" y="252.4">A6</text>
<text x="72.9" y="255">A7</text>
<text x="72.9" y="257.5">A8</text>
<text x="89.5" y="257.5">B8</text>
<text x="89.5" y="255">B7</text>
<text x="89.5" y="252.4">B6</text>
<text x="83.5" y="258.6" transform="rotate(-90 83.5 258.6)">GND</text>
<text x="80.5" y="267.7">GND</text>
</g>
<g font-size="1.3">
<text x="31.8" y="22.7">A15</text>
<text x="31.8" y="27.8">CLK</text>
<text x="50.8" y="25.3">ROM_EN</text>
<text x="95.2" y="35.4">+5v</text>
<text x="201.9" y="38">CLK</text>
<text x="27.8" y="43.1">+5v</text>
<text x="201.9" y="45.6">D0</text>
<text x="10.2" y="53.2">A1</text>
<text x="10.2" y="50.7">A0</text>
<text x="50.8" y="53.2">+5v</text>
<text x="77.4" y="53.2">CLK</text>
<text x="77.4" y="48.1">RESET</text>
<text x="110.5" y="48.1">A0</text>
<text x="110.5" y="50.7">A1</text>
<text x="110.5" y="53.2">A2</text>
<text x="123.2" y="50.7">A1</text>
<text x="123.2" y="48.1">A0</text>
<text x="123.2" y="53.2">A2</text>
<text x="201.9" y="50.7">D2</text>
<text x="201.9" y="48.1">D1</text>
<text x="201.9" y="53.2">D3</text>
<text x="10.2" y="58.3">A3</text>
<text x="10.2" y="55.8">A2</text>
<text x="110.5" y="58.3">A4</text>
<text x="110.5" y="55.8">A3</text>
<text x="123.2" y="55.8">A3</text>
<text x="123.2" y="58.3">A4</text>
<text x="201.9" y="58.3">D5</text>
<text x="201.9" y="55.8">D4</text>
<text x="10.2" y="63.4">A5</text>
<text x="10.2" y="60.8">A4</text>
<text x="10.2" y="65.9">A6</text>
<text x="77.4" y="63.4">+5v</text>
<text x="110.5" y="63.4">A6</text>
<text x="110.5" y="60.8">A5</text>
<text x="110.5" y="65.9">A7</text>
<text x="123.2" y="60.8">A5</text>
<text x="123.2" y="63.4">A6</text>
<text x="123.2" y="65.9">A7</text>
<text x="201.9" y="63.4">D7</text>
<text x="201.9" y="65.9">R/W</text>
<text x="201.9" y="60.8">D6</text>
<text x="10.2" y="71">A8</text>
<text x="10.2" y="68.5">A7</text>
<text x="50.8" y="71">D6</text>
<text x="50.8" y="68.5">D7</text>
<text x="77.4" y="71">R/W</text>
<text x="110.5" y="68.5">A8</text>
<text x="110.5" y="71">A9</text>
<text x="123.2" y="71">A9</text>
<text x="123.2" y="68.5">A8</text>
<text x="201.9" y="68.5">CLK</text>
<text x="201.9" y="71">RESET</text>
<text x="9" y="76.1">A10</text>
<text x="10.2" y="73.5">A9</text>
<text x="50.8" y="73.5">D5</text>
<text x="50.8" y="76.1">D4</text>
<text x="62.2" y="76.1">+5v</text>
<text x="110.5" y="73.5">A10</text>
<text x="110.5" y="76.1">A11</text>
<text x="122" y="76.1">A11</text>
<text x="122" y="73.5">A10</text>
<text x="9" y="81.2">A12</text>
<text x="9" y="78.6">A11</text>
<text x="50.8" y="81.2">D2</text>
<text x="50.8" y="83.7">D1</text>
<text x="50.8" y="78.6">D3</text>
<text x="77.4" y="78.6">+5v</text>
<text x="110.5" y="78.6">A12</text>
<text x="110.5" y="83.7">A14</text>
<text x="110.5" y="81.2">A13</text>
<text x="122" y="81.2">A13</text>
<text x="122" y="83.7">A14</text>
<text x="122" y="78.6">A12</text>
<text x="50.8" y="86.2">D0</text>
<text x="110.5" y="86.2">A15</text>
<text x="122" y="86.2">A15</text>
<text x="31.7" y="93.9">GND</text>
<text x="77.4" y="93.9">+5v</text>
<text x="110.5" y="91.3">D0</text>
<text x="110.5" y="93.9">D1</text>
<text x="110.5" y="101.5">D4</text>
<text x="110.5" y="96.4">D2</text>
<text x="110.5" y="98.9">D3</text>
<text x="110.5" y="104">D5</text>
<text x="110.5" y="106.6">D6</text>
<text x="121.8" y="104">+5v</text>
<text x="110.5" y="109.1">D7</text>
<text x="121.6" y="114.2">GND</text>
<text x="95.2" y="121.8">GND</text>
<text x="60.9" y="166.2">USB_EN</text>
<text x="62.2" y="184">R/W</text>
<text x="60.9" y="191.6">D1</text>
<text x="60.9" y="189.1">D0</text>
<text x="60.9" y="196.7">D3</text>
<text x="60.9" y="194.2">D2</text>
<text x="60.9" y="199.3">D4</text>
<text x="60.9" y="201.8">D5</text>
<text x="60.9" y="206.9">D7</text>
<text x="60.9" y="204.3">D6</text>
<text x="111.7" y="209.4">R/W 3v3</text>
<text x="111.7" y="212">EN 3v3</text>
<text x="111.7" y="214.5">RS(A0) 3v3</text>
<text x="7.2" y="218.3">R/W</text>
<text x="21.6" y="238.6">CLK</text>
<text x="62.2" y="238.6">R/W</text>
<text x="2.6" y="243.7">A15</text>
<text x="47" y="241.2">USB_EN</text>
<text x="62.2" y="243.7">A0</text>
</g>
<g font-size="1.3" fill="#0000c2">
<text x="106.7" y="89.4">orange 13</text>
<text x="76.1" y="105.9">35 NC</text>
</g>
</svg>
